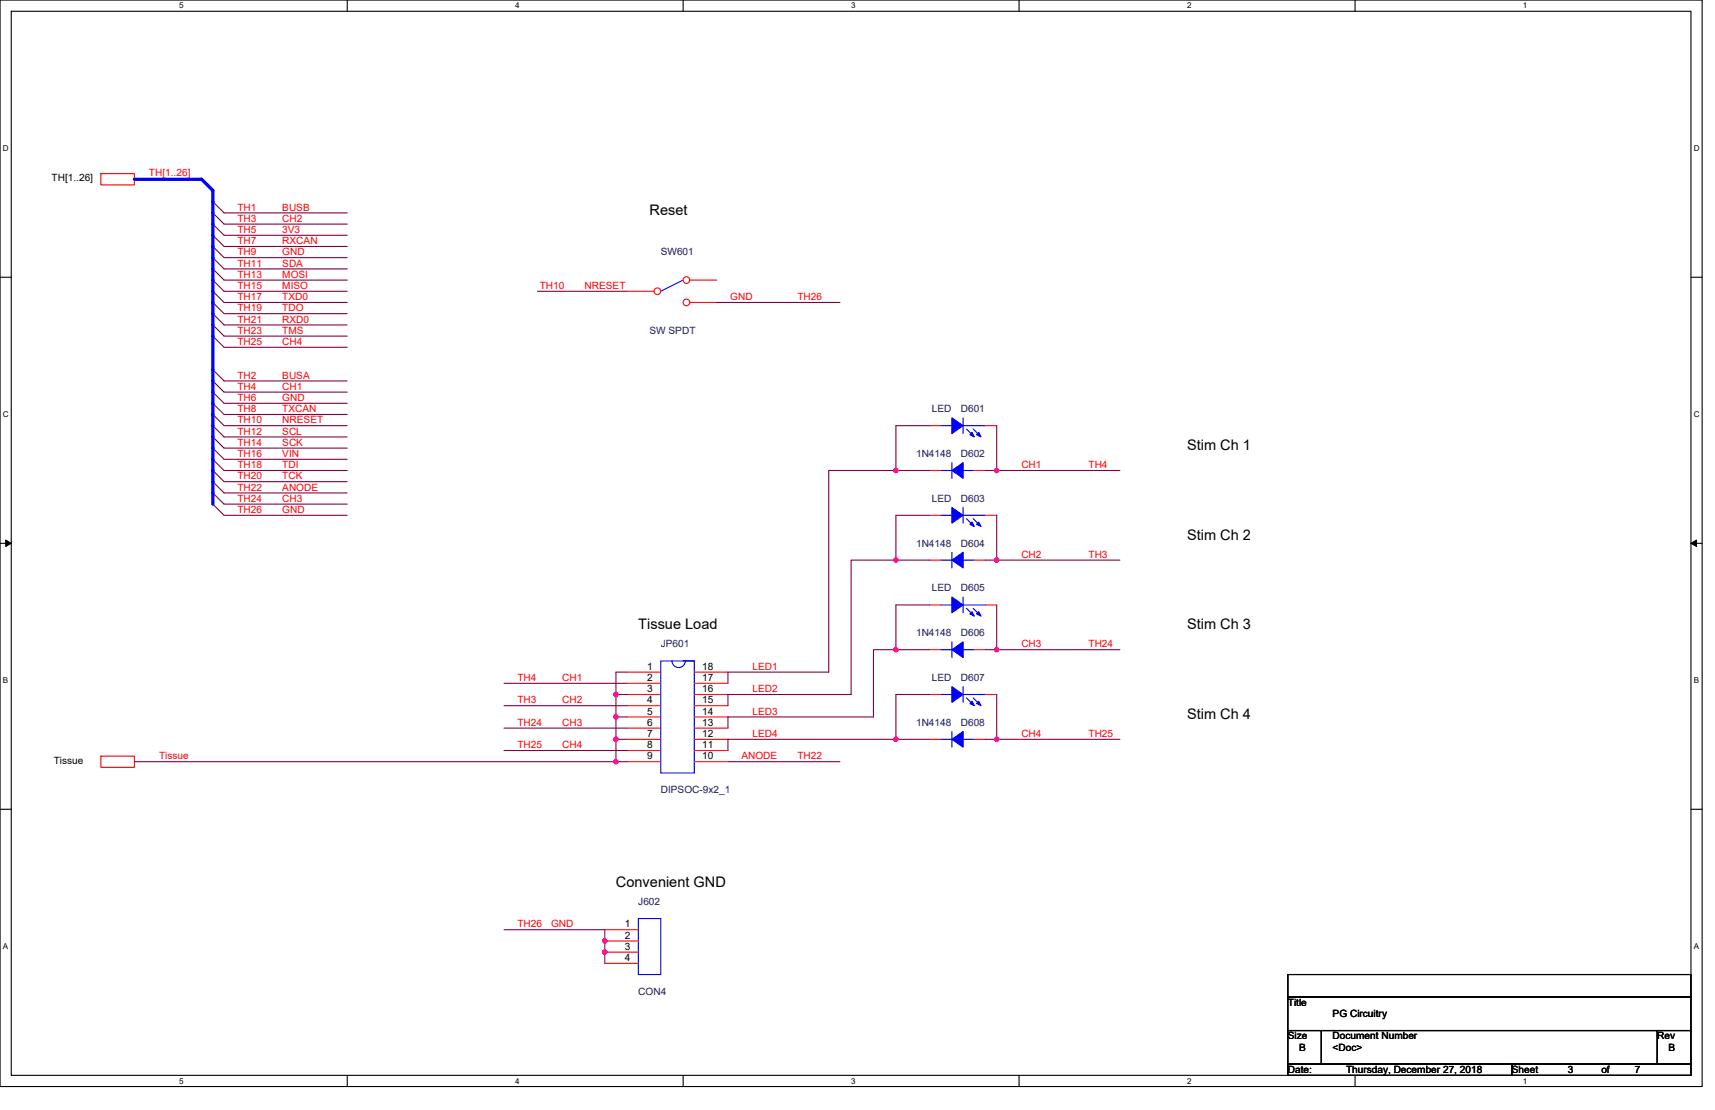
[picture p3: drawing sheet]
<svg xmlns="http://www.w3.org/2000/svg" width="432mm" height="279mm" viewBox="0 0 432 279" stroke-linecap="round" stroke-linejoin="round" font-family="sans-serif">
<path d="M0 0h428.6v273.5h-428.6zM2.8 2.8h422.9v267.9h-422.9z" fill="none" stroke="#000" stroke-width=".28"/>
<g fill="#fff">
<path d="M45.1 .3h1.1v2.3h-1.1z"/>
<path d="M45.1 271h1.1v2.2h-1.1z"/>
</g>
<path d="M87.4 0v2.8M87.4 270.7v2.8" fill="none" stroke="#000" stroke-width=".28"/>
<g fill="#fff">
<path d="M129.7 .3h1.1v2.3h-1.1z"/>
<path d="M129.7 271h1.1v2.2h-1.1z"/>
</g>
<path d="M172 0v2.8M172 270.7v2.8" fill="none" stroke="#000" stroke-width=".28"/>
<g fill="#fff">
<path d="M214.3 .3h1.1v2.3h-1.1z"/>
<path d="M214.3 271h1.1v2.2h-1.1z"/>
</g>
<path d="M256.6 0v2.8M256.6 270.7v2.8" fill="none" stroke="#000" stroke-width=".28"/>
<g fill="#fff">
<path d="M298.9 .3h1.1v2.3h-1.1z"/>
<path d="M298.9 271h1.1v2.2h-1.1z"/>
</g>
<path d="M341.2 0v2.8M341.2 270.7v2.8" fill="none" stroke="#000" stroke-width=".28"/>
<g fill="#fff">
<path d="M383.5 .3h1.1v2.3h-1.1z"/>
<path d="M383.5 271h1.1v2.2h-1.1z"/>
<path d="M.7 36.3h1.5v2.3h-1.5z"/>
<path d="M426.5 36.3h1.4v2.3h-1.4z"/>
<path d="M.7 103.3h1.5v2.2h-1.5z"/>
<path d="M426.5 103.3h1.4v2.2h-1.4z"/>
</g>
<path d="M0 69.8h2.8M425.7 69.8h2.9" fill="none" stroke="#000" stroke-width=".28"/>
<g fill="#fff">
<path d="M.7 170.2h1.4v2.3h-1.4z"/>
<path d="M426.5 170.2h1.3v2.3h-1.3z"/>
</g>
<path d="M0 136.8h2.8M425.7 136.8h2.9" fill="none" stroke="#000" stroke-width=".28"/>
<path d="M1.4 135.9l1.4 .9-1.4 .8zM425.7 136.8l1.4-.9v1.7z" fill="#000" stroke="#000" stroke-width=".25"/>
<g fill="#fff">
<path d="M.7 237.2h1.4v2.2h-1.4z"/>
<path d="M426.4 237.2h1.4v2.2h-1.4z"/>
</g>
<path d="M0 203.7h2.8M425.7 203.7h2.9M324.3 245.3h101.4v5.7h-101.4zM324.3 251h101.4v8.4h-101.4zM324.3 259.4h8.4v8.5h-8.4zM332.7 259.4h84.6v8.5h-84.6zM417.3 259.4h8.4v8.5h-8.4zM324.3 267.9h56.3v2.8h-56.3zM380.6 267.9h45.1v2.8h-45.1z" fill="none" stroke="#000" stroke-width=".28"/>
<path d="M25.4 43.7h8.4v2.8h-8.4zM234 118.4h2.9M245.3 118.4h2.8M234 174.8h2.9M248.1 174.8h2.9M25.4 190.3h8.4v2.8h-8.4zM234 186.1h2.9M245.3 186.1h2.8" fill="none" stroke="#f00" stroke-width=".28"/>
<g fill="none" stroke="#800040" stroke-width=".28">
<path d="M53.6 50.8l2.8 2.8M53.6 53.6l2.8 2.8M53.6 56.4l2.8 2.8M53.6 59.2l2.8 2.8M53.6 62l2.8 2.9M53.6 64.9l2.8 2.8M53.6 67.7l2.8 2.8M53.6 70.5l2.8 2.8M53.6 73.3l2.8 2.8M53.6 76.1l2.8 2.9M53.6 79l2.8 2.8M53.6 81.8l2.8 2.8"/>
<path d="M53.6 84.6l2.8 2.8M53.6 93l2.8 2.9M53.6 95.9l2.8 2.8M53.6 98.7l2.8 2.8M53.6 101.5l2.8 2.8M53.6 104.3l2.8 2.8M53.6 107.1l2.8 2.9M53.6 110l2.8 2.8M53.6 112.8l2.8 2.8M53.6 115.6l2.8 2.8M53.6 118.4l2.8 2.8M53.6 121.2l2.8 2.9"/>
<path d="M53.6 124.1l2.8 2.8M53.6 126.9l2.8 2.8"/>
</g>
<path d="M172 70.5l-5.6 2.8M236.9 118.4h2.8M239.7 116.5v3.9M242.5 118.4h2.8M236.9 174.8h2.8M242.5 172.8v4M242.5 174.8h5.6M243.3 175.7l1.7 1.7M245 175.7l1.7 1.7M236.9 186.1h2.8M239.7 184.1v4M242.5 186.1h2.8" fill="none" stroke="#00f" stroke-width=".28"/>
<g fill="#00f" stroke="#00f" stroke-width=".28">
<path d="M239.7 172.8l2.8 2-2.8 2z" fill-rule="evenodd"/>
<path d="M246.4 176.5l.6 1.1-1.1-.5z" fill-rule="evenodd"/>
<path d="M244.8 176.5l.5 1.1-1.1-.5z" fill-rule="evenodd"/>
<path d="M239.7 118.4l2.8-1.9v3.9z" fill-rule="evenodd"/>
<path d="M239.7 186.1l2.8-2v4z" fill-rule="evenodd"/>
</g>
<circle cx="165.5" cy="73.3" r=".84" fill="#fff" stroke="#f00" stroke-width=".28"/>
<path d="M157.9 73.3h6.8" fill="none" stroke="#f00" stroke-width=".28"/>
<circle cx="172.8" cy="70.5" r=".84" fill="#fff" stroke="#f00" stroke-width=".28"/>
<path d="M173.7 70.5h6.8" fill="none" stroke="#f00" stroke-width=".28"/>
<circle cx="172.8" cy="76.1" r=".84" fill="#fff" stroke="#f00" stroke-width=".28"/>
<g fill="none" stroke="#f00" stroke-width=".28">
<path d="M173.7 76.1h6.8M234 107.1h2.9M248.1 107.1h2.9M234 129.7h2.9M248.1 129.7h2.9M234 141h2.9M234 152.3h2.9M245.3 141h2.8M248.1 152.3h2.9M157.9 169.2h8.5M157.9 172h8.5M157.9 174.8h8.5"/>
<path d="M157.9 177.6h8.5M174.8 177.6h8.5M174.8 174.8h8.5M174.8 172h8.5M174.8 169.2h8.5M234 163.5h2.9M245.3 163.5h2.8M157.9 180.5h8.5M157.9 183.3h8.5M157.9 186.1h8.5M157.9 188.9h8.5M157.9 191.7h8.5"/>
<path d="M174.8 191.7h8.5M174.8 188.9h8.5M174.8 186.1h8.5M174.8 183.3h8.5M174.8 180.5h8.5M152.3 234h8.4M152.3 236.9h8.4M152.3 239.7h8.4M152.3 242.5h8.4"/>
</g>
<g fill="none" stroke="#00f" stroke-width=".28">
<path d="M236.9 107.1h2.8M242.5 105.2v3.9M242.5 107.1h5.6M243.3 108l1.7 1.7M245 108l1.7 1.7M236.9 129.7h2.8M239.7 139v4M242.5 127.7v4M242.5 129.7h5.6M243.3 130.6l1.7 1.6M245 130.6l1.7 1.6M236.9 152.3h2.8"/>
<path d="M236.9 141h2.8M242.5 150.3v3.9M242.5 152.3h5.6M242.5 141h2.8M243.3 153.1l1.7 1.7M245 153.1l1.7 1.7M166.4 166.4h8.4v28.2h-8.4zM169.2 166.3a1.68 1.68 0 0 0 1.7 1.7 1.68 1.68 0 0 0 1.7-1.7M172 166.4h2.8M236.9 163.5h2.8M239.7 161.6v3.9M242.5 163.5h2.8"/>
<path d="M160.7 231.2h5.7v14.1h-5.7z"/>
</g>
<g fill="#00f" stroke="#00f" stroke-width=".28">
<path d="M239.7 127.7l2.8 2-2.8 2z" fill-rule="evenodd"/>
<path d="M246.4 131.4l.6 1.1-1.1-.5z" fill-rule="evenodd"/>
<path d="M244.8 131.4l.5 1.1-1.1-.5z" fill-rule="evenodd"/>
<path d="M239.7 141l2.8-2v4z" fill-rule="evenodd"/>
<path d="M239.7 150.3l2.8 2-2.8 1.9z" fill-rule="evenodd"/>
<path d="M246.4 154l.6 1.1-1.1-.6z" fill-rule="evenodd"/>
<path d="M244.2 154.5l.6-.5 .5 1.1z" fill-rule="evenodd"/>
<path d="M239.7 163.5l2.8-1.9v3.9z" fill-rule="evenodd"/>
<path d="M239.7 105.2l2.8 1.9-2.8 2z" fill-rule="evenodd"/>
<path d="M246.4 108.8l.6 1.2-1.1-.6z" fill-rule="evenodd"/>
<path d="M244.8 108.8l.5 1.2-1.1-.6z" fill-rule="evenodd"/>
</g>
<g fill="none" stroke="#800040" stroke-width=".28">
<path d="M56.4 53.6h31M56.4 56.4h31M56.4 59.2h31M56.4 62h31M56.4 64.9h31M56.4 67.7h31M56.4 70.5h31M56.4 73.3h31M56.4 76.1h31M56.4 79h31M135.3 73.3h22.6M180.5 76.1h31"/>
<path d="M56.4 81.8h31M56.4 84.6h31M56.4 87.4h31M56.4 95.9h31M56.4 98.7h31M56.4 101.5h31M56.4 104.3h31M56.4 107.1h31M56.4 110h31M56.4 112.8h31M56.4 115.6h31M56.4 118.4h31"/>
<path d="M225.6 118.4h-16.9v50.8h-25.4v2.8M225.6 118.4h8.4M234 107.1h-8.4v11.3M248.1 118.4h2.9M251 107.1v11.3M251 118.4h31M56.4 121.2h31M56.4 124.1h31M56.4 126.9h31M56.4 129.7h31M234 129.7h-8.4v11.3M251 129.7v11.3"/>
<path d="M225.6 141h8.4M225.6 141h-11.3v33.8h-31v2.8M234 152.3h-8.4v11.2M248.1 141h2.9M251 152.3v11.2M251 141h31M126.9 172h31M126.9 177.6h31M155.1 174.8v5.7M155.1 174.8h2.8M157.9 169.2h-2.8v5.6M225.6 163.5h8.4"/>
<path d="M225.6 163.5h-5.7v17h-36.6v2.8M234 174.8h-8.4v11.3M248.1 163.5h2.9M251 174.8v11.3M251 163.5h31M33.8 191.7h121.3M126.9 183.3h31M126.9 188.9h31M155.1 186.1v5.6M155.1 180.5v5.6M155.1 191.7h2.8M155.1 186.1h2.8"/>
<path d="M155.1 180.5h2.8M183.3 191.7h28.2M225.6 186.1h-42.3v2.8M225.6 186.1h8.4M248.1 186.1h2.9M251 186.1h31M126.9 234h25.4v8.5"/>
</g>
<path d="M33.8 45.1h17l2.8 2.8v79" fill="none" stroke="#00f" stroke-width=".83"/>
<g fill="#f0f" stroke="#f0f" stroke-width=".28">
<circle cx="250.9" cy="141" r=".55"/>
<circle cx="155.1" cy="174.8" r=".55"/>
<circle cx="155.1" cy="186.1" r=".56"/>
<circle cx="155.1" cy="180.4" r=".55"/>
<circle cx="225.5" cy="186.1" r=".56"/>
<circle cx="225.5" cy="163.5" r=".55"/>
<circle cx="225.5" cy="141" r=".55"/>
<circle cx="225.5" cy="118.4" r=".55"/>
<circle cx="250.9" cy="118.4" r=".55"/>
<circle cx="250.9" cy="163.5" r=".55"/>
<circle cx="250.9" cy="186.1" r=".56"/>
<circle cx="155.1" cy="191.7" r=".55"/>
<circle cx="152.2" cy="236.8" r=".55"/>
<circle cx="152.2" cy="239.6" r=".55"/>
</g>
<g font-size="3.7">
<text x="163.5" y="54">Reset</text>
<text x="298.9" y="113.3">Stim Ch 1</text>
<text x="298.9" y="135.8">Stim Ch 2</text>
<text x="160.7" y="158.4">Tissue Load</text>
<text x="298.9" y="158.4">Stim Ch 3</text>
<text x="298.9" y="180.9">Stim Ch 4</text>
<text x="155.1" y="223.2">Convenient GND</text>
</g>
<g font-size="2.5">
<text x="13" y="45.7">TH[1..26]</text>
<text x="163" y="168.6">1</text>
<text x="163" y="171.4">2</text>
<text x="176.8" y="171.4">17</text>
<text x="176.8" y="168.6">18</text>
<text x="163" y="174.2">3</text>
<text x="163" y="177">4</text>
<text x="163" y="179.9">5</text>
<text x="176.8" y="179.9">14</text>
<text x="176.8" y="177">15</text>
<text x="176.8" y="174.2">16</text>
<text x="163" y="182.7">6</text>
<text x="163" y="185.5">7</text>
<text x="176.8" y="185.5">12</text>
<text x="176.8" y="182.7">13</text>
<text x="163" y="188.3">8</text>
<text x="163" y="191.1">9</text>
<text x="176.8" y="191.1">10</text>
<text x="176.8" y="188.3">11</text>
<text x="13.5" y="192.3">Tissue</text>
<text x="157.3" y="233.4">1</text>
<text x="157.3" y="236.3">2</text>
<text x="157.3" y="239.1">3</text>
<text x="157.3" y="241.9">4</text>
<text x="324.3" y="253.2">Title</text>
<text x="335.5" y="256">PG Circuitry</text>
<text x="324.3" y="261.6">Size</text>
<text x="335.5" y="261.6">Document Number</text>
<text x="417.3" y="261.6">Rev</text>
<text x="327.1" y="264.5">B</text>
<text x="335.5" y="264.5">&lt;Doc&gt;</text>
<text x="420.1" y="264.5">B</text>
<text x="324.3" y="270.1">Date:</text>
<text x="338.9" y="270.1">Thursday, December 27, 2018</text>
<text x="380.6" y="270.1">Sheet</text>
<text x="394.7" y="270.1">3</text>
<text x="403.2" y="270.1">of</text>
<text x="411.6" y="270.1">7</text>
</g>
<g font-size="2.5" fill="#f00">
<text x="37.5" y="44.3">TH[1..26]</text>
<text x="59.8" y="53">TH1</text>
<text x="71.1" y="53">BUSB</text>
<text x="59.8" y="55.8">TH3</text>
<text x="59.8" y="58.7">TH5</text>
<text x="71.1" y="55.8">CH2</text>
<text x="71.1" y="58.7">3V3</text>
<text x="59.8" y="61.5">TH7</text>
<text x="59.8" y="64.3">TH9</text>
<text x="71.1" y="61.5">RXCAN</text>
<text x="71.1" y="64.3">GND</text>
<text x="59.8" y="67.1">TH11</text>
<text x="59.8" y="69.9">TH13</text>
<text x="71.1" y="67.1">SDA</text>
<text x="71.1" y="69.9">MOSI</text>
<text x="59.8" y="72.7">TH15</text>
<text x="59.8" y="75.6">TH17</text>
<text x="71.1" y="72.7">MISO</text>
<text x="71.1" y="75.6">TXD0</text>
<text x="135.9" y="72.7">TH10</text>
<text x="147.2" y="72.7">NRESET</text>
<text x="183.9" y="75.6">GND</text>
<text x="200.8" y="75.6">TH26</text>
<text x="59.8" y="78.4">TH19</text>
<text x="59.8" y="81.2">TH21</text>
<text x="71.1" y="78.4">TDO</text>
<text x="71.1" y="81.2">RXD0</text>
<text x="59.8" y="84">TH23</text>
<text x="59.8" y="86.8">TH25</text>
<text x="71.1" y="84">TMS</text>
<text x="71.1" y="86.8">CH4</text>
<text x="59.8" y="95.3">TH2</text>
<text x="71.1" y="95.3">BUSA</text>
<text x="59.8" y="98.1">TH4</text>
<text x="59.8" y="100.9">TH6</text>
<text x="71.1" y="98.1">CH1</text>
<text x="71.1" y="100.9">GND</text>
<text x="59.8" y="103.8">TH8</text>
<text x="59.8" y="106.6">TH10</text>
<text x="71.1" y="106.6">NRESET</text>
<text x="71.1" y="103.8">TXCAN</text>
<text x="59.8" y="109.4">TH12</text>
<text x="59.8" y="112.2">TH14</text>
<text x="71.1" y="109.4">SCL</text>
<text x="71.1" y="112.2">SCK</text>
<text x="59.8" y="115">TH16</text>
<text x="59.8" y="117.9">TH18</text>
<text x="71.1" y="115">VIN</text>
<text x="71.1" y="117.9">TDI</text>
<text x="257.2" y="117.9">CH1</text>
<text x="274.1" y="117.9">TH4</text>
<text x="59.8" y="120.7">TH20</text>
<text x="59.8" y="123.5">TH22</text>
<text x="71.1" y="120.7">TCK</text>
<text x="71.1" y="123.5">ANODE</text>
<text x="59.8" y="126.3">TH24</text>
<text x="59.8" y="129.1">TH26</text>
<text x="71.1" y="126.3">CH3</text>
<text x="71.1" y="129.1">GND</text>
<text x="257.2" y="140.4">CH2</text>
<text x="274.1" y="140.4">TH3</text>
<text x="257.2" y="163">CH3</text>
<text x="274.1" y="163">TH24</text>
<text x="130.3" y="171.4">TH4</text>
<text x="141.6" y="171.4">CH1</text>
<text x="189.5" y="168.6">LED1</text>
<text x="130.3" y="177.1">TH3</text>
<text x="141.6" y="177.1">CH2</text>
<text x="189.5" y="179.9">LED3</text>
<text x="189.5" y="174.2">LED2</text>
<text x="130.3" y="182.7">TH24</text>
<text x="141.6" y="182.7">CH3</text>
<text x="189.5" y="185.5">LED4</text>
<text x="257.2" y="185.5">CH4</text>
<text x="274.1" y="185.5">TH25</text>
<text x="40.1" y="191.2">Tissue</text>
<text x="130.3" y="188.3">TH25</text>
<text x="141.6" y="188.3">CH4</text>
<text x="186.7" y="191.2">ANODE</text>
<text x="200.8" y="191.2">TH22</text>
<text x="130.3" y="233.4">TH26</text>
<text x="138.7" y="233.4">GND</text>
</g>
<g font-size="2.5" fill="#000080">
<text x="166.4" y="64.3">SW601</text>
<text x="163.5" y="84">SW SPDT</text>
<text x="234.6" y="103.8">LED</text>
<text x="241.9" y="103.8">D601</text>
<text x="230.7" y="115">1N4148</text>
<text x="241.9" y="115">D602</text>
<text x="234.6" y="126.3">LED</text>
<text x="241.9" y="126.3">D603</text>
<text x="230.7" y="137.6">1N4148</text>
<text x="241.9" y="137.6">D604</text>
<text x="234.6" y="148.9">LED</text>
<text x="241.9" y="148.9">D605</text>
<text x="230.7" y="160.1">1N4148</text>
<text x="241.9" y="160.1">D606</text>
<text x="166.4" y="163">JP601</text>
<text x="234.6" y="171.4">LED</text>
<text x="241.9" y="171.4">D607</text>
<text x="230.7" y="182.7">1N4148</text>
<text x="241.9" y="182.7">D608</text>
<text x="166.4" y="199.6">DIPSOC-9x2_1</text>
<text x="160.7" y="227.8">J602</text>
<text x="160.7" y="250.4">CON4</text>
</g>
<g font-size="2">
<text x="45.1" y="2.1">5</text>
<text x="129.7" y="2.1">4</text>
<text x="214.3" y="2.1">3</text>
<text x="298.9" y="2.1">2</text>
<text x="383.5" y="2.1">1</text>
<text x=".7" y="38.1">D</text>
<text x="426.5" y="38.1">D</text>
<text x=".7" y="105.1">C</text>
<text x="426.5" y="105.1">C</text>
<text x=".7" y="172">B</text>
<text x="426.5" y="172">B</text>
<text x=".7" y="239">A</text>
<text x="426.5" y="239">A</text>
<text x="45.1" y="272.8">5</text>
<text x="129.7" y="272.8">4</text>
<text x="214.3" y="272.8">3</text>
<text x="298.9" y="272.8">2</text>
<text x="383.5" y="272.8">1</text>
</g>
</svg>
